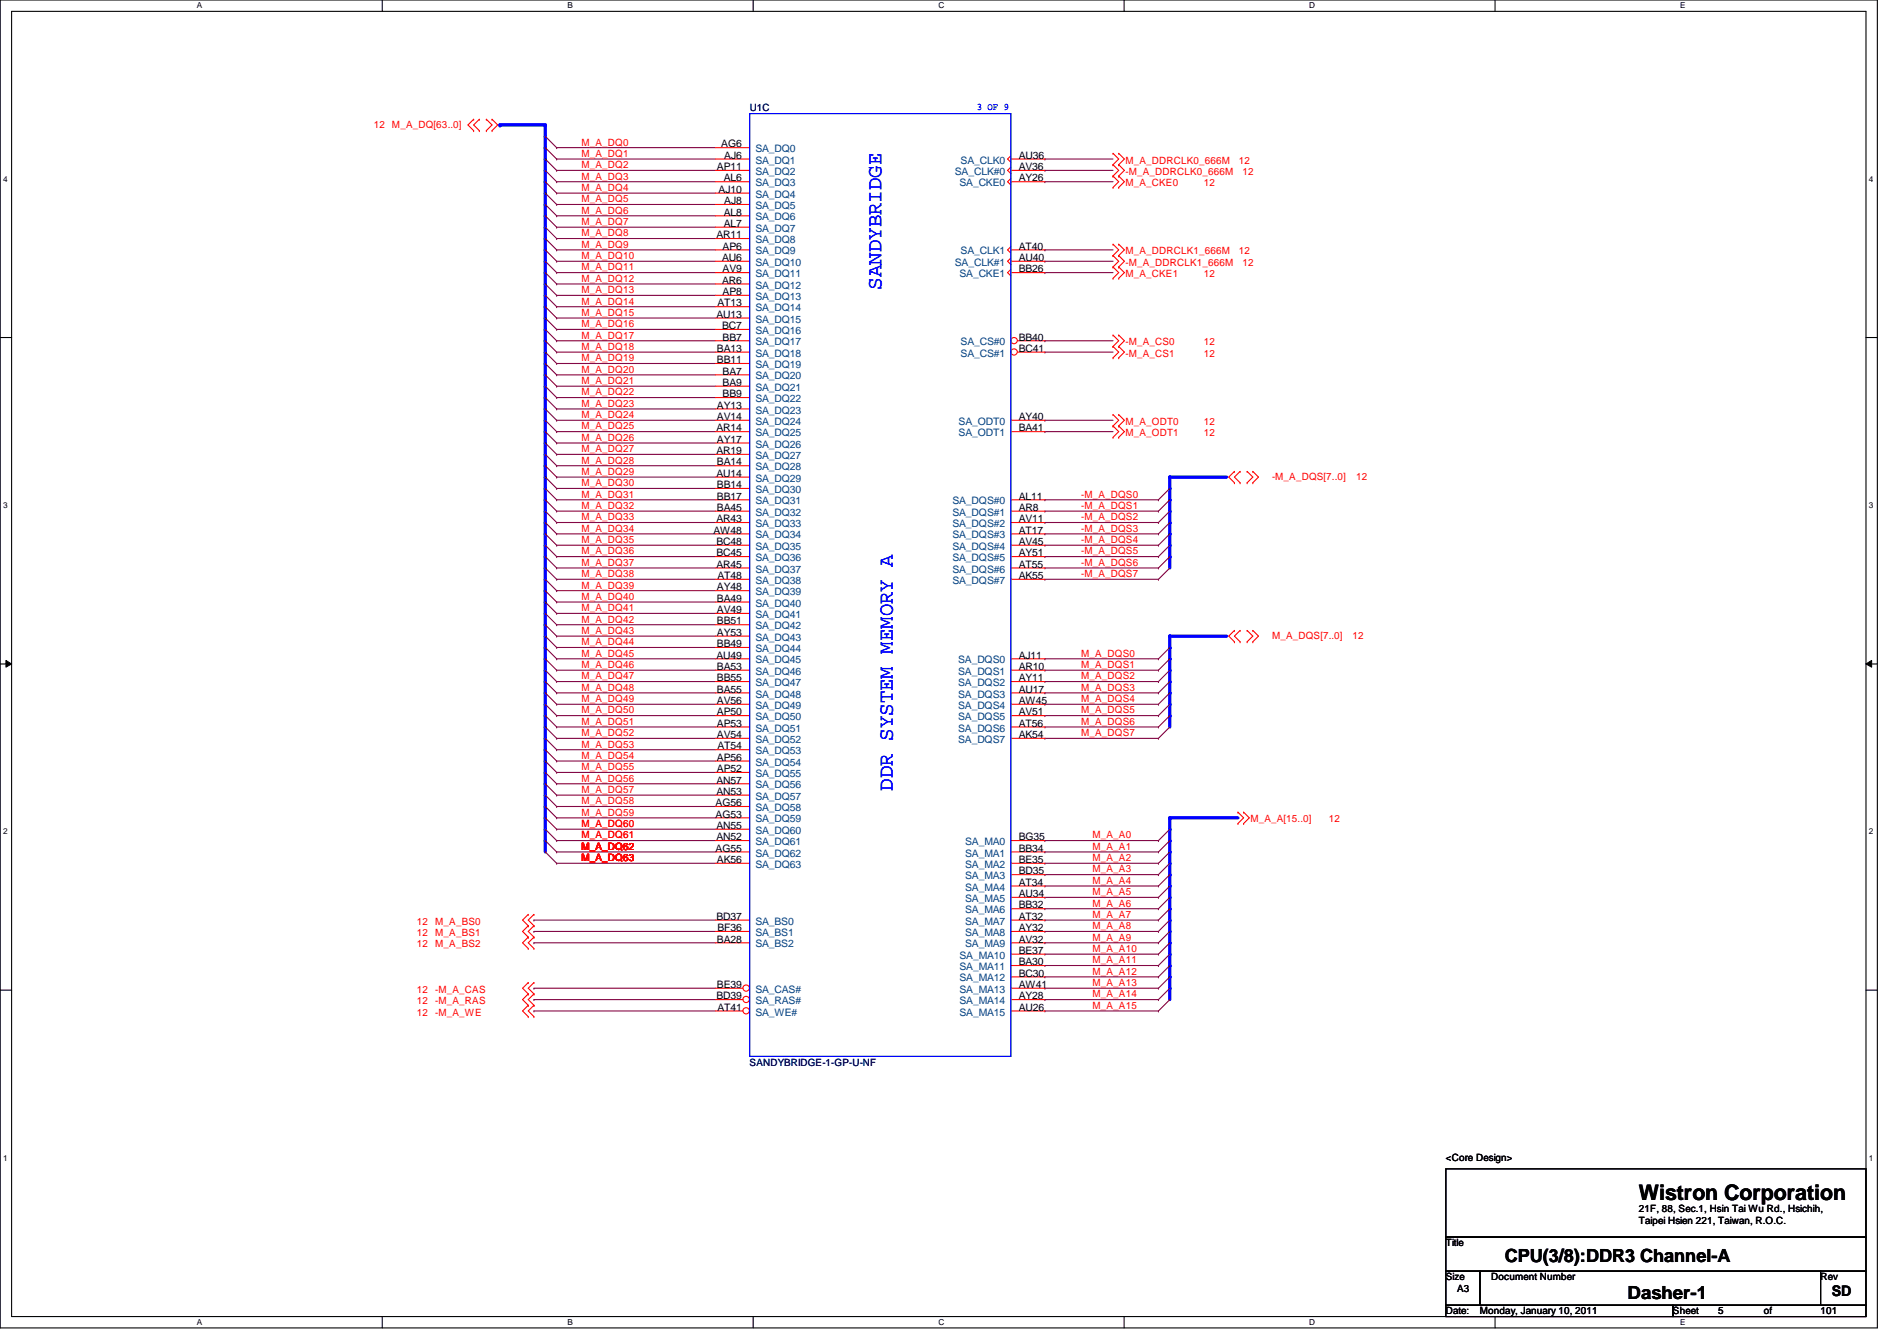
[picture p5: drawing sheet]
<svg xmlns="http://www.w3.org/2000/svg" width="297mm" height="210mm" viewBox="0 0 297 210" stroke-linecap="round" stroke-linejoin="round" font-family="sans-serif">
<path d="M0 0h294v207.9h-294zM1.8 1.8h290.4v204.3h-290.4z" fill="none" stroke="#000" stroke-width=".17"/>
<g fill="#fff">
<path d="M30.8 .2h.8v1.4h-.8z"/>
<path d="M30.8 206.2h.8v1.4h-.8z"/>
</g>
<path d="M59.9 0v1.8M59.9 206.1v1.8" fill="none" stroke="#000" stroke-width=".17"/>
<g fill="#fff">
<path d="M88.9 .2h.8v1.4h-.8z"/>
<path d="M88.9 206.2h.8v1.4h-.8z"/>
</g>
<path d="M117.9 0v1.8M117.9 206.1v1.8" fill="none" stroke="#000" stroke-width=".17"/>
<g fill="#fff">
<path d="M146.9 .2h.9v1.4h-.9z"/>
<path d="M146.9 206.2h.9v1.4h-.9z"/>
</g>
<path d="M176 0v1.8M176 206.1v1.8" fill="none" stroke="#000" stroke-width=".17"/>
<g fill="#fff">
<path d="M205 .2h.9v1.4h-.9z"/>
<path d="M205 206.2h.9v1.4h-.9z"/>
</g>
<path d="M234.1 0v1.8M234.1 206.1v1.8" fill="none" stroke="#000" stroke-width=".17"/>
<g fill="#fff">
<path d="M263.1 .2h.8v1.4h-.8z"/>
<path d="M263.1 206.2h.8v1.4h-.8z"/>
<path d="M.5 27.3h.7v1.4h-.7z"/>
<path d="M292.6 27.3h.7v1.4h-.7z"/>
<path d="M.5 78.4h.7v1.4h-.7z"/>
<path d="M292.6 78.4h.7v1.4h-.7z"/>
</g>
<path d="M0 52.8h1.8M292.2 52.8h1.8" fill="none" stroke="#000" stroke-width=".17"/>
<g fill="#fff">
<path d="M.5 129.5h.7v1.4h-.7z"/>
<path d="M292.6 129.5h.7v1.4h-.7z"/>
</g>
<path d="M0 103.9h1.8M292.2 103.9h1.8" fill="none" stroke="#000" stroke-width=".17"/>
<path d="M.9 103.4l.9 .5-.9 .5zM292.2 103.9l.9-.5v1z" fill="#000"/>
<path d="M.9 103.4l.9 .5-.9 .5zM292.2 103.9l.9-.5v1z" fill="none" stroke="#000" stroke-width=".16"/>
<g fill="#fff">
<path d="M.5 180.5h.7v1.4h-.7z"/>
<path d="M292.6 180.5h.7v1.4h-.7z"/>
</g>
<path d="M0 155h1.8M292.2 155h1.8" fill="none" stroke="#000" stroke-width=".17"/>
<g fill="none" stroke="#800040" stroke-width=".17">
<path d="M87.2 62.2h24.9M87.2 64h24.9M87.2 65.8h24.9M87.2 67.6h24.9M87.2 69.3h24.9M87.2 71.1h24.9M87.2 72.9h24.9M87.2 74.7h24.9M87.2 76.5h24.9M87.2 78.2h24.9M87.2 62.2h.1M87.2 64h.1"/>
<path d="M87.2 65.8h.1M87.2 67.6h.1M87.2 69.3h.1M87.2 71.1h.1M87.2 72.9h.1M87.2 74.7h.1M87.2 76.5h.1M87.2 78.2h.1M87.2 80h24.9M87.2 81.8h24.9M87.2 83.6h24.9M87.2 85.3h24.9"/>
<path d="M87.2 87.1h24.9M87.2 88.9h24.9M87.2 90.7h24.9M87.2 92.5h24.9M87.2 94.2h24.9M87.2 96h24.9M87.2 97.8h24.9M87.2 99.6h24.9M87.2 80h.1M87.2 81.8h.1M87.2 83.6h.1M87.2 85.3h.1"/>
<path d="M87.2 87.1h.1M87.2 88.9h.1M87.2 90.7h.1M87.2 92.5h.1M87.2 94.2h.1M87.2 96h.1M87.2 97.8h.1M87.2 99.6h.1M87.2 101.3h24.9M87.2 103.1h24.9M87.2 104.9h24.9M87.2 106.7h24.9"/>
<path d="M87.2 108.5h24.9M87.2 110.2h24.9M87.2 112h24.9M87.2 113.8h24.9M87.2 115.6h24.9M87.2 117.3h24.9M87.2 119.1h24.9M87.2 101.3h.1M87.2 103.1h.1M87.2 104.9h.1M87.2 106.7h.1M87.2 108.5h.1"/>
<path d="M87.2 110.2h.1M87.2 112h.1M87.2 113.8h.1M87.2 115.6h.1M87.2 117.3h.1M87.2 119.1h.1M87.2 120.9h24.9M87.2 122.7h24.9M87.2 124.5h24.9M87.2 126.2h24.9M87.2 128h24.9M87.2 120.9h.1"/>
<path d="M87.2 122.7h.1M87.2 124.5h.1M87.2 126.2h.1M87.2 128h.1"/>
</g>
<path d="M78.3 19.6h7.1" fill="none" stroke="#00f" stroke-width=".51"/>
<circle cx="78.3" cy="19.6" r=".25" fill="#00f"/>
<g fill="none" stroke="#800040" stroke-width=".17">
<path d="M87.2 23.1h24.9M87.2 24.9h24.9M87.2 26.7h24.9M87.2 28.4h24.9M87.2 30.2h24.9M87.2 32h24.9M87.2 33.8h24.9M87.2 35.6h24.9M87.2 37.3h24.9M87.2 39.1h24.9M87.2 23.1h.1M87.2 24.9h.1"/>
<path d="M87.2 26.7h.1M87.2 28.4h.1M87.2 30.2h.1M87.2 32h.1M87.2 33.8h.1M87.2 35.6h.1M87.2 37.3h.1M87.2 39.1h.1M163.6 24.9h10.7M163.6 26.7h10.7M163.6 28.4h10.7M163.6 39.1h10.7"/>
<path d="M163.6 24.9h.1M163.6 26.7h.1M163.6 28.4h.1M163.6 39.1h.1M87.2 40.9h24.9M87.2 42.7h24.9M87.2 44.4h24.9M87.2 46.2h24.9M87.2 48h24.9M87.2 49.8h24.9M87.2 51.6h24.9M87.2 53.3h24.9"/>
<path d="M87.2 55.1h24.9M87.2 56.9h24.9M87.2 58.7h24.9M87.2 40.9h.1M87.2 42.7h.1M87.2 44.4h.1M87.2 46.2h.1M87.2 48h.1M87.2 49.8h.1M87.2 51.6h.1M87.2 53.3h.1M87.2 55.1h.1"/>
<path d="M87.2 56.9h.1M87.2 58.7h.1M163.6 40.9h10.7M163.6 42.7h10.7M163.6 53.3h10.7M163.6 55.1h10.7M163.6 40.9h.1M163.6 42.7h.1M163.6 53.3h.1M163.6 55.1h.1M87.2 60.5h24.9M87.2 60.5h.1"/>
<path d="M163.6 65.8h10.7M163.6 67.6h10.7M163.6 78.2h17.8M163.6 65.8h.1M163.6 67.6h.1M163.6 78.2h.1M163.6 80h17.8M163.6 81.8h17.8M163.6 83.6h17.8M163.6 85.3h17.8M163.6 87.1h17.8M163.6 88.9h17.8"/>
<path d="M163.6 90.7h17.8M163.6 80h.1M163.6 81.8h.1M163.6 83.6h.1M163.6 85.3h.1M163.6 87.1h.1M163.6 88.9h.1M163.6 90.7h.1M163.6 115.6h17.8M163.6 103.1h17.8M163.6 104.9h17.8M163.6 106.7h17.8"/>
<path d="M163.6 108.5h17.8M163.6 110.2h17.8M163.6 112h17.8M163.6 113.8h17.8M163.6 115.6h.1M163.6 103.1h.1M163.6 104.9h.1M163.6 106.7h.1M163.6 108.5h.1M163.6 110.2h.1M163.6 112h.1M163.6 113.8h.1"/>
<path d="M163.6 131.6h17.8M163.6 133.3h17.8M163.6 135.1h17.8M163.6 136.9h17.8M163.6 138.7h17.8M163.6 131.6h.1M163.6 133.3h.1M163.6 135.1h.1M163.6 136.9h.1M163.6 138.7h.1M83.6 156.5h28.5M83.6 158.2h28.5"/>
<path d="M83.6 156.5h.1M83.6 158.2h.1M163.6 156.5h17.8M163.6 140.5h17.8M163.6 142.2h17.8M163.6 144h17.8M163.6 145.8h17.8M163.6 147.6h17.8M163.6 149.4h17.8M163.6 151.1h17.8M163.6 152.9h17.8M163.6 154.7h17.8"/>
<path d="M163.6 140.5h.1M163.6 142.2h.1M163.6 144h.1M163.6 145.8h.1M163.6 147.6h.1M163.6 149.4h.1M163.6 151.1h.1M163.6 152.9h.1M163.6 154.7h.1M163.6 156.5h.1"/>
</g>
<path d="M85.4 131.6v1.7" fill="none" stroke="#00f" stroke-width=".51"/>
<circle cx="85.4" cy="131.6" r=".25" fill="#00f"/>
<path d="M85.4 19.6v1.7" fill="none" stroke="#00f" stroke-width=".51"/>
<circle cx="85.4" cy="19.6" r=".25" fill="#00f"/>
<path d="M85.4 21.3v1.8" fill="none" stroke="#00f" stroke-width=".51"/>
<circle cx="85.4" cy="21.3" r=".25" fill="#00f"/>
<path d="M85.4 28.4v1.8" fill="none" stroke="#00f" stroke-width=".51"/>
<circle cx="85.4" cy="28.4" r=".25" fill="#00f"/>
<path d="M85.4 23.1v1.8" fill="none" stroke="#00f" stroke-width=".51"/>
<circle cx="85.4" cy="23.1" r=".25" fill="#00f"/>
<path d="M85.4 26.7v1.7" fill="none" stroke="#00f" stroke-width=".51"/>
<circle cx="85.4" cy="26.7" r=".25" fill="#00f"/>
<path d="M85.4 24.9v1.8" fill="none" stroke="#00f" stroke-width=".51"/>
<circle cx="85.4" cy="24.9" r=".25" fill="#00f"/>
<path d="M85.4 32v1.8" fill="none" stroke="#00f" stroke-width=".51"/>
<circle cx="85.4" cy="32" r=".25" fill="#00f"/>
<path d="M85.4 30.2v1.8" fill="none" stroke="#00f" stroke-width=".51"/>
<circle cx="85.4" cy="30.2" r=".25" fill="#00f"/>
<path d="M85.4 35.6v1.7" fill="none" stroke="#00f" stroke-width=".51"/>
<circle cx="85.4" cy="35.6" r=".25" fill="#00f"/>
<path d="M85.4 33.8v1.8" fill="none" stroke="#00f" stroke-width=".51"/>
<circle cx="85.4" cy="33.8" r=".25" fill="#00f"/>
<path d="M85.4 46.2v1.8" fill="none" stroke="#00f" stroke-width=".51"/>
<circle cx="85.4" cy="46.2" r=".25" fill="#00f"/>
<path d="M85.4 37.3v1.8" fill="none" stroke="#00f" stroke-width=".51"/>
<circle cx="85.4" cy="37.3" r=".25" fill="#00f"/>
<path d="M85.4 40.9v1.8" fill="none" stroke="#00f" stroke-width=".51"/>
<circle cx="85.4" cy="40.9" r=".25" fill="#00f"/>
<path d="M85.4 39.1v1.8" fill="none" stroke="#00f" stroke-width=".51"/>
<circle cx="85.4" cy="39.1" r=".25" fill="#00f"/>
<path d="M85.4 44.4v1.8" fill="none" stroke="#00f" stroke-width=".51"/>
<circle cx="85.4" cy="44.4" r=".25" fill="#00f"/>
<path d="M85.4 42.7v1.7" fill="none" stroke="#00f" stroke-width=".51"/>
<circle cx="85.4" cy="42.7" r=".25" fill="#00f"/>
<path d="M85.4 49.8v1.8" fill="none" stroke="#00f" stroke-width=".51"/>
<circle cx="85.4" cy="49.8" r=".25" fill="#00f"/>
<path d="M85.4 48v1.8" fill="none" stroke="#00f" stroke-width=".51"/>
<circle cx="85.4" cy="48" r=".25" fill="#00f"/>
<path d="M85.4 58.7v1.8" fill="none" stroke="#00f" stroke-width=".51"/>
<circle cx="85.4" cy="58.7" r=".25" fill="#00f"/>
<path d="M85.4 53.3v1.8" fill="none" stroke="#00f" stroke-width=".51"/>
<circle cx="85.4" cy="53.3" r=".25" fill="#00f"/>
<path d="M85.4 51.6v1.7" fill="none" stroke="#00f" stroke-width=".51"/>
<circle cx="85.4" cy="51.6" r=".25" fill="#00f"/>
<path d="M85.4 56.9v1.8" fill="none" stroke="#00f" stroke-width=".51"/>
<circle cx="85.4" cy="56.9" r=".25" fill="#00f"/>
<path d="M85.4 55.1v1.8" fill="none" stroke="#00f" stroke-width=".51"/>
<circle cx="85.4" cy="55.1" r=".25" fill="#00f"/>
<path d="M85.4 62.2v1.8" fill="none" stroke="#00f" stroke-width=".51"/>
<circle cx="85.4" cy="62.2" r=".25" fill="#00f"/>
<path d="M85.4 60.5v1.7" fill="none" stroke="#00f" stroke-width=".51"/>
<circle cx="85.4" cy="60.5" r=".25" fill="#00f"/>
<path d="M85.4 65.8v1.8" fill="none" stroke="#00f" stroke-width=".51"/>
<circle cx="85.4" cy="65.8" r=".25" fill="#00f"/>
<path d="M85.4 64v1.8" fill="none" stroke="#00f" stroke-width=".51"/>
<circle cx="85.4" cy="64" r=".25" fill="#00f"/>
<path d="M85.4 76.5v1.7" fill="none" stroke="#00f" stroke-width=".51"/>
<circle cx="85.4" cy="76.5" r=".25" fill="#00f"/>
<path d="M85.4 67.6v1.7" fill="none" stroke="#00f" stroke-width=".51"/>
<circle cx="85.4" cy="67.6" r=".25" fill="#00f"/>
<path d="M85.4 71.1v1.8" fill="none" stroke="#00f" stroke-width=".51"/>
<circle cx="85.4" cy="71.1" r=".25" fill="#00f"/>
<path d="M85.4 69.3v1.8" fill="none" stroke="#00f" stroke-width=".51"/>
<circle cx="85.4" cy="69.3" r=".25" fill="#00f"/>
<path d="M85.4 74.7v1.8" fill="none" stroke="#00f" stroke-width=".51"/>
<circle cx="85.4" cy="74.7" r=".25" fill="#00f"/>
<path d="M85.4 72.9v1.8" fill="none" stroke="#00f" stroke-width=".51"/>
<circle cx="85.4" cy="72.9" r=".25" fill="#00f"/>
<path d="M85.4 80v1.8" fill="none" stroke="#00f" stroke-width=".51"/>
<circle cx="85.4" cy="80" r=".25" fill="#00f"/>
<path d="M85.4 78.2v1.8" fill="none" stroke="#00f" stroke-width=".51"/>
<circle cx="85.4" cy="78.2" r=".25" fill="#00f"/>
<path d="M85.4 88.9v1.8" fill="none" stroke="#00f" stroke-width=".51"/>
<circle cx="85.4" cy="88.9" r=".25" fill="#00f"/>
<path d="M85.4 83.6v1.7" fill="none" stroke="#00f" stroke-width=".51"/>
<circle cx="85.4" cy="83.6" r=".25" fill="#00f"/>
<path d="M85.4 81.8v1.8" fill="none" stroke="#00f" stroke-width=".51"/>
<circle cx="85.4" cy="81.8" r=".25" fill="#00f"/>
<path d="M85.4 87.1v1.8" fill="none" stroke="#00f" stroke-width=".51"/>
<circle cx="85.4" cy="87.1" r=".25" fill="#00f"/>
<path d="M85.4 85.3v1.8" fill="none" stroke="#00f" stroke-width=".51"/>
<circle cx="85.4" cy="85.3" r=".25" fill="#00f"/>
<path d="M85.4 92.5v1.7" fill="none" stroke="#00f" stroke-width=".51"/>
<circle cx="85.4" cy="92.5" r=".25" fill="#00f"/>
<path d="M85.4 90.7v1.8" fill="none" stroke="#00f" stroke-width=".51"/>
<circle cx="85.4" cy="90.7" r=".25" fill="#00f"/>
<path d="M85.4 94.2v1.8" fill="none" stroke="#00f" stroke-width=".51"/>
<circle cx="85.4" cy="94.2" r=".25" fill="#00f"/>
<path d="M85.4 106.7v1.8" fill="none" stroke="#00f" stroke-width=".51"/>
<circle cx="85.4" cy="106.7" r=".25" fill="#00f"/>
<path d="M85.4 97.8v1.8" fill="none" stroke="#00f" stroke-width=".51"/>
<circle cx="85.4" cy="97.8" r=".25" fill="#00f"/>
<path d="M85.4 96v1.8" fill="none" stroke="#00f" stroke-width=".51"/>
<circle cx="85.4" cy="96" r=".25" fill="#00f"/>
<path d="M85.4 101.3v1.8" fill="none" stroke="#00f" stroke-width=".51"/>
<circle cx="85.4" cy="101.3" r=".25" fill="#00f"/>
<path d="M85.4 99.6v1.7" fill="none" stroke="#00f" stroke-width=".51"/>
<circle cx="85.4" cy="99.6" r=".25" fill="#00f"/>
<path d="M85.4 104.9v1.8" fill="none" stroke="#00f" stroke-width=".51"/>
<circle cx="85.4" cy="104.9" r=".25" fill="#00f"/>
<path d="M85.4 103.1v1.8" fill="none" stroke="#00f" stroke-width=".51"/>
<circle cx="85.4" cy="103.1" r=".25" fill="#00f"/>
<path d="M85.4 110.2v1.8" fill="none" stroke="#00f" stroke-width=".51"/>
<circle cx="85.4" cy="110.2" r=".25" fill="#00f"/>
<path d="M85.4 108.5v1.7" fill="none" stroke="#00f" stroke-width=".51"/>
<circle cx="85.4" cy="108.5" r=".25" fill="#00f"/>
<path d="M85.4 119.1v1.8" fill="none" stroke="#00f" stroke-width=".51"/>
<circle cx="85.4" cy="119.1" r=".25" fill="#00f"/>
<path d="M85.4 113.8v1.8" fill="none" stroke="#00f" stroke-width=".51"/>
<circle cx="85.4" cy="113.8" r=".25" fill="#00f"/>
<path d="M85.4 112v1.8" fill="none" stroke="#00f" stroke-width=".51"/>
<circle cx="85.4" cy="112" r=".25" fill="#00f"/>
<path d="M85.4 117.3v1.8" fill="none" stroke="#00f" stroke-width=".51"/>
<circle cx="85.4" cy="117.3" r=".25" fill="#00f"/>
<path d="M85.4 115.6v1.7" fill="none" stroke="#00f" stroke-width=".51"/>
<circle cx="85.4" cy="115.6" r=".25" fill="#00f"/>
<path d="M85.4 122.7v1.8" fill="none" stroke="#00f" stroke-width=".51"/>
<circle cx="85.4" cy="122.7" r=".25" fill="#00f"/>
<path d="M85.4 120.9v1.8" fill="none" stroke="#00f" stroke-width=".51"/>
<circle cx="85.4" cy="120.9" r=".25" fill="#00f"/>
<path d="M85.4 124.5v1.7" fill="none" stroke="#00f" stroke-width=".51"/>
<circle cx="85.4" cy="124.5" r=".25" fill="#00f"/>
<path d="M85.4 128v1.8" fill="none" stroke="#00f" stroke-width=".51"/>
<circle cx="85.4" cy="128" r=".25" fill="#00f"/>
<path d="M85.4 126.2v1.8" fill="none" stroke="#00f" stroke-width=".51"/>
<circle cx="85.4" cy="126.2" r=".25" fill="#00f"/>
<path d="M85.4 129.8v1.8" fill="none" stroke="#00f" stroke-width=".51"/>
<circle cx="85.4" cy="129.8" r=".25" fill="#00f"/>
<path d="M183.2 87.1v1.8" fill="none" stroke="#00f" stroke-width=".51"/>
<circle cx="183.2" cy="87.1" r=".25" fill="#00f"/>
<path d="M183.2 74.7h8.9" fill="none" stroke="#00f" stroke-width=".51"/>
<circle cx="183.2" cy="74.7" r=".25" fill="#00f"/>
<path d="M183.2 74.7v1.8" fill="none" stroke="#00f" stroke-width=".51"/>
<circle cx="183.2" cy="74.7" r=".25" fill="#00f"/>
<path d="M183.2 85.3v1.8" fill="none" stroke="#00f" stroke-width=".51"/>
<circle cx="183.2" cy="85.3" r=".25" fill="#00f"/>
<path d="M183.2 76.5v1.7" fill="none" stroke="#00f" stroke-width=".51"/>
<circle cx="183.2" cy="76.5" r=".25" fill="#00f"/>
<path d="M183.2 80v1.8" fill="none" stroke="#00f" stroke-width=".51"/>
<circle cx="183.2" cy="80" r=".25" fill="#00f"/>
<path d="M183.2 78.2v1.8" fill="none" stroke="#00f" stroke-width=".51"/>
<circle cx="183.2" cy="78.2" r=".25" fill="#00f"/>
<path d="M183.2 83.6v1.7" fill="none" stroke="#00f" stroke-width=".51"/>
<circle cx="183.2" cy="83.6" r=".25" fill="#00f"/>
<path d="M183.2 81.8v1.8" fill="none" stroke="#00f" stroke-width=".51"/>
<circle cx="183.2" cy="81.8" r=".25" fill="#00f"/>
<path d="M183.2 112v1.8" fill="none" stroke="#00f" stroke-width=".51"/>
<circle cx="183.2" cy="112" r=".25" fill="#00f"/>
<path d="M183.2 99.6h8.9" fill="none" stroke="#00f" stroke-width=".51"/>
<circle cx="183.2" cy="99.6" r=".25" fill="#00f"/>
<path d="M183.2 101.3v1.8" fill="none" stroke="#00f" stroke-width=".51"/>
<circle cx="183.2" cy="101.3" r=".25" fill="#00f"/>
<path d="M183.2 99.6v1.7" fill="none" stroke="#00f" stroke-width=".51"/>
<circle cx="183.2" cy="99.6" r=".25" fill="#00f"/>
<path d="M183.2 104.9v1.8" fill="none" stroke="#00f" stroke-width=".51"/>
<circle cx="183.2" cy="104.9" r=".25" fill="#00f"/>
<path d="M183.2 103.1v1.8" fill="none" stroke="#00f" stroke-width=".51"/>
<circle cx="183.2" cy="103.1" r=".25" fill="#00f"/>
<path d="M183.2 108.5v1.7" fill="none" stroke="#00f" stroke-width=".51"/>
<circle cx="183.2" cy="108.5" r=".25" fill="#00f"/>
<path d="M183.2 106.7v1.8" fill="none" stroke="#00f" stroke-width=".51"/>
<circle cx="183.2" cy="106.7" r=".25" fill="#00f"/>
<path d="M183.2 110.2v1.8" fill="none" stroke="#00f" stroke-width=".51"/>
<circle cx="183.2" cy="110.2" r=".25" fill="#00f"/>
<path d="M183.2 154.7v1.8" fill="none" stroke="#00f" stroke-width=".51"/>
<circle cx="183.2" cy="154.7" r=".25" fill="#00f"/>
<path d="M183.2 128h10.6" fill="none" stroke="#00f" stroke-width=".51"/>
<circle cx="183.2" cy="128" r=".25" fill="#00f"/>
<path d="M183.2 129.8v1.8" fill="none" stroke="#00f" stroke-width=".51"/>
<circle cx="183.2" cy="129.8" r=".25" fill="#00f"/>
<path d="M183.2 128v1.8" fill="none" stroke="#00f" stroke-width=".51"/>
<circle cx="183.2" cy="128" r=".25" fill="#00f"/>
<path d="M183.2 135.1v1.8" fill="none" stroke="#00f" stroke-width=".51"/>
<circle cx="183.2" cy="135.1" r=".25" fill="#00f"/>
<path d="M183.2 133.3v1.8" fill="none" stroke="#00f" stroke-width=".51"/>
<circle cx="183.2" cy="133.3" r=".25" fill="#00f"/>
<path d="M183.2 131.6v1.7" fill="none" stroke="#00f" stroke-width=".51"/>
<circle cx="183.2" cy="131.6" r=".25" fill="#00f"/>
<path d="M183.2 138.7v1.8" fill="none" stroke="#00f" stroke-width=".51"/>
<circle cx="183.2" cy="138.7" r=".25" fill="#00f"/>
<path d="M183.2 136.9v1.8" fill="none" stroke="#00f" stroke-width=".51"/>
<circle cx="183.2" cy="136.9" r=".25" fill="#00f"/>
<path d="M183.2 142.2v1.8" fill="none" stroke="#00f" stroke-width=".51"/>
<circle cx="183.2" cy="142.2" r=".25" fill="#00f"/>
<path d="M183.2 140.5v1.7" fill="none" stroke="#00f" stroke-width=".51"/>
<circle cx="183.2" cy="140.5" r=".25" fill="#00f"/>
<path d="M183.2 144v1.8" fill="none" stroke="#00f" stroke-width=".51"/>
<circle cx="183.2" cy="144" r=".25" fill="#00f"/>
<path d="M183.2 147.6v1.8" fill="none" stroke="#00f" stroke-width=".51"/>
<circle cx="183.2" cy="147.6" r=".25" fill="#00f"/>
<path d="M183.2 145.8v1.8" fill="none" stroke="#00f" stroke-width=".51"/>
<circle cx="183.2" cy="145.8" r=".25" fill="#00f"/>
<path d="M183.2 151.1v1.8" fill="none" stroke="#00f" stroke-width=".51"/>
<circle cx="183.2" cy="151.1" r=".25" fill="#00f"/>
<path d="M183.2 149.4v1.7" fill="none" stroke="#00f" stroke-width=".51"/>
<circle cx="183.2" cy="149.4" r=".25" fill="#00f"/>
<path d="M183.2 152.9v1.8" fill="none" stroke="#00f" stroke-width=".51"/>
<circle cx="183.2" cy="152.9" r=".25" fill="#00f"/>
<g fill="none" stroke="#800040" stroke-width=".17">
<path d="M85.4 21.3l1.8 1.8M85.4 23.1l1.8 1.8M85.4 24.9l1.8 1.8M85.4 26.7l1.8 1.7M85.4 28.4l1.8 1.8M85.4 30.2l1.8 1.8M85.4 32l1.8 1.8M85.4 33.8l1.8 1.8M85.4 35.6l1.8 1.7M85.4 37.3l1.8 1.8M85.4 39.1l1.8 1.8M85.4 21.3h.1"/>
<path d="M85.4 23.1h.1M85.4 24.9h.1M85.4 26.7h.1M85.4 28.4h.1M85.4 30.2h.1M85.4 32h.1M85.4 33.8h.1M85.4 35.6h.1M85.4 37.3h.1M85.4 39.1h.1M85.4 40.9l1.8 1.8M85.4 42.7l1.8 1.7"/>
<path d="M85.4 44.4l1.8 1.8M85.4 46.2l1.8 1.8M85.4 48l1.8 1.8M85.4 49.8l1.8 1.8M85.4 51.6l1.8 1.7M85.4 53.3l1.8 1.8M85.4 55.1l1.8 1.8M85.4 56.9l1.8 1.8M85.4 58.7l1.8 1.8M85.4 40.9h.1M85.4 42.7h.1M85.4 44.4h.1"/>
<path d="M85.4 46.2h.1M85.4 48h.1M85.4 49.8h.1M85.4 51.6h.1M85.4 53.3h.1M85.4 55.1h.1M85.4 56.9h.1M85.4 58.7h.1M85.4 62.2l1.8 1.8M85.4 60.5l1.8 1.7M85.4 64l1.8 1.8M85.4 65.8l1.8 1.8"/>
<path d="M85.4 67.6l1.8 1.7M85.4 69.3l1.8 1.8M85.4 71.1l1.8 1.8M85.4 72.9l1.8 1.8M85.4 74.7l1.8 1.8M85.4 76.5l1.8 1.7M85.4 78.2l1.8 1.8M85.4 62.2h.1M85.4 60.5h.1M85.4 64h.1M85.4 65.8h.1M85.4 67.6h.1"/>
<path d="M85.4 69.3h.1M85.4 71.1h.1M85.4 72.9h.1M85.4 74.7h.1M85.4 76.5h.1M85.4 78.2h.1M181.4 78.2h.1M183.2 76.5l-1.8 1.7M183.2 78.2l-1.8 1.8M85.4 80l1.8 1.8M85.4 83.6l1.8 1.7M85.4 85.3l1.8 1.8"/>
<path d="M85.4 87.1l1.8 1.8M85.4 88.9l1.8 1.8M85.4 81.8l1.8 1.8M85.4 90.7l1.8 1.8M85.4 92.5l1.8 1.7M85.4 94.2l1.8 1.8M85.4 96l1.8 1.8M85.4 97.8l1.8 1.8M85.4 99.6l1.8 1.7M85.4 80h.1M85.4 83.6h.1M85.4 85.3h.1"/>
<path d="M85.4 87.1h.1M85.4 88.9h.1M85.4 81.8h.1M85.4 90.7h.1M85.4 92.5h.1M85.4 94.2h.1M85.4 96h.1M85.4 97.8h.1M85.4 99.6h.1M181.4 80h.1M181.4 81.8h.1M181.4 83.6h.1"/>
<path d="M181.4 85.3h.1M181.4 87.1h.1M181.4 88.9h.1M181.4 90.7h.1M183.2 80l-1.8 1.8M183.2 81.8l-1.8 1.8M183.2 83.6l-1.8 1.7M183.2 85.3l-1.8 1.8M183.2 87.1l-1.8 1.8M183.2 88.9l-1.8 1.8M85.4 101.3l1.8 1.8M85.4 103.1l1.8 1.8"/>
<path d="M85.4 104.9l1.8 1.8M85.4 106.7l1.8 1.8M85.4 108.5l1.8 1.7M85.4 110.2l1.8 1.8M85.4 112l1.8 1.8M85.4 113.8l1.8 1.8M85.4 115.6l1.8 1.7M85.4 117.3l1.8 1.8M85.4 119.1l1.8 1.8M85.4 101.3h.1M85.4 103.1h.1M85.4 104.9h.1"/>
<path d="M85.4 106.7h.1M85.4 108.5h.1M85.4 110.2h.1M85.4 112h.1M85.4 113.8h.1M85.4 115.6h.1M85.4 117.3h.1M85.4 119.1h.1M181.4 103.1h.1M181.4 104.9h.1M181.4 106.7h.1M181.4 108.5h.1"/>
<path d="M181.4 110.2h.1M181.4 112h.1M181.4 113.8h.1M181.4 115.6h.1M183.2 101.3l-1.8 1.8M183.2 103.1l-1.8 1.8M183.2 104.9l-1.8 1.8M183.2 106.7l-1.8 1.8M183.2 108.5l-1.8 1.7M183.2 110.2l-1.8 1.8M183.2 112l-1.8 1.8M183.2 113.8l-1.8 1.8"/>
<path d="M85.4 120.9l1.8 1.8M85.4 122.7l1.8 1.8M85.4 124.5l1.8 1.7M85.4 126.2l1.8 1.8M85.4 128l1.8 1.8M85.4 129.8l1.8 1.8M85.4 131.6l1.8 1.7M85.4 133.3l1.8 1.8M85.4 120.9h.1M85.4 122.7h.1M85.4 124.5h.1M85.4 126.2h.1"/>
<path d="M85.4 128h.1M85.4 129.8h.1M85.4 131.6h.1M85.4 133.3h.1M87.2 129.8h24.9M87.2 131.6h24.9M87.2 133.3h24.9M87.2 135.1h24.9M87.2 129.8h.1M87.2 131.6h.1M87.2 133.3h.1M87.2 135.1h.1"/>
<path d="M181.4 131.6h.1M181.4 133.3h.1M181.4 135.1h.1M181.4 136.9h.1M181.4 138.7h.1M183.2 129.8l-1.8 1.8M183.2 131.6l-1.8 1.7M183.2 133.3l-1.8 1.8M183.2 135.1l-1.8 1.8M183.2 136.9l-1.8 1.8M183.2 138.7l-1.8 1.8M83.6 144h28.5"/>
<path d="M83.6 145.8h28.5M83.6 147.6h28.5M83.6 154.7h28.5M83.6 144h.1M83.6 145.8h.1M83.6 147.6h.1M83.6 154.7h.1M163.6 158.2h17.8M163.6 158.2h.1M181.4 140.5h.1M181.4 142.2h.1M181.4 144h.1"/>
<path d="M181.4 145.8h.1M181.4 147.6h.1M181.4 149.4h.1M181.4 151.1h.1M181.4 152.9h.1M181.4 154.7h.1M181.4 156.5h.1M181.4 158.2h.1M183.2 140.5l-1.8 1.7M183.2 142.2l-1.8 1.8M183.2 144l-1.8 1.8M183.2 145.8l-1.8 1.8"/>
<path d="M183.2 147.6l-1.8 1.8M183.2 149.4l-1.8 1.7M183.2 151.1l-1.8 1.8M183.2 152.9l-1.8 1.8M183.2 154.7l-1.8 1.8M183.2 156.5l-1.8 1.7"/>
</g>
<g fill="none" stroke="#f00" stroke-width=".17">
<path d="M74.2 18.7l-.9 .9 .9 .8M74.2 18.7h.1M75.1 18.7h.1M75.1 18.7l-.9 .9 .9 .8M76.2 18.7l.8 .9-.8 .8M76.2 18.7h.1M77 18.7h.1M77 18.7l.9 .9-.9 .8M74.2 20.4h.1M75.1 20.4h.1M76.2 20.4h.1M77 20.4h.1"/>
<path d="M158.3 24.4l-.5 .5 .5 .5M158.3 24.9h5.3M158.3 38.6l-.5 .5 .5 .5M158.3 39.1h5.3M158.3 26.2l-.5 .5 .5 .5M158.3 26.7h5.3M158.3 27.9l-.5 .5 .5 .6M158.3 28.4h5.3M174.3 27.6h.1M174.3 29.3h.1M174.3 24h.1M174.3 25.8h.1"/>
<path d="M174.3 38.2h.1M174.3 27.6l.9 .8-.9 .9M174.3 24l.9 .9-.9 .9M174.3 25.8l.9 .9-.9 .9M174.3 38.2l.9 .9-.9 .9M175.2 27.6l.9 .8-.9 .9M175.2 24l.9 .9-.9 .9M175.2 25.8l.9 .9-.9 .9M175.2 38.2l.9 .9-.9 .9M175.2 27.6h.1M175.2 29.3h.1M175.2 24h.1"/>
<path d="M175.2 25.8h.1M175.2 38.2h.1M158.3 40.4l-.5 .5 .5 .5M158.3 40.9h5.3M158.3 42.2l-.5 .5 .5 .5M158.3 42.7h5.3M174.3 41.8h.1M174.3 43.6h.1M174.3 52.5h.1M174.3 54.2h.1M174.3 56h.1M174.3 40h.1"/>
<path d="M174.3 54.2l.9 .9-.9 .9M174.3 41.8l.9 .9-.9 .9M174.3 52.5l.9 .8-.9 .9M174.3 40l.9 .9-.9 .9M175.2 52.5l.9 .8-.9 .9M175.2 41.8l.9 .9-.9 .9M175.2 54.2l.9 .9-.9 .9M175.2 40l.9 .9-.9 .9M175.2 41.8h.1M175.2 43.6h.1M175.2 52.5h.1M175.2 54.2h.1"/>
<path d="M175.2 56h.1M175.2 40h.1M174.3 64.9h.1M174.3 66.7h.1M174.3 68.5h.1M174.3 64.9l.9 .9-.9 .9M174.3 66.7l.9 .9-.9 .9M175.2 64.9l.9 .9-.9 .9M175.2 66.7l.9 .9-.9 .9M175.2 64.9h.1M175.2 66.7h.1M175.2 68.5h.1"/>
<path d="M193.3 73.8l-.9 .9 .9 .9M193.3 75.6h.1M193.3 73.8h.1M194.2 75.6h.1M194.2 73.8h.1M194.2 73.8l-.9 .9 .9 .9M195.3 73.8h.1M195.3 75.6h.1M195.3 73.8l.9 .9-.9 .9M196.2 75.6h.1M196.2 73.8h.1M196.2 73.8l.9 .9-.9 .9"/>
<path d="M193.3 98.7l-.9 .9 .9 .9M193.3 98.7h.1M194.2 98.7h.1M194.2 98.7l-.9 .9 .9 .9M195.3 98.7h.1M195.3 98.7l.9 .9-.9 .9M196.2 98.7h.1M196.2 98.7l.9 .9-.9 .9M193.3 100.5h.1M194.2 100.5h.1M195.3 100.5h.1M196.2 100.5h.1"/>
<path d="M193.8 127.1l.9 .9-.9 .9M193.8 127.1h.1M193.8 128.9h.1M194.7 127.1h.1M194.7 128.9h.1M194.7 127.1l.9 .9-.9 .9M82.7 143.1l-.9 .9 .9 .9M82.7 144.9l-.9 .9 .9 .9M82.7 146.7l-.9 .9 .9 .9M82.7 153.8l-.9 .9 .9 .9M82.7 155.6l-.9 .9 .9 .9M82.7 157.4l-.9 .8 .9 .9"/>
<path d="M82.7 143.1h.1M82.7 144.9h.1M82.7 146.7h.1M82.7 148.5h.1M82.7 153.8h.1M82.7 155.6h.1M82.7 157.4h.1M82.7 159.1h.1M83.6 143.1l-.9 .9 .9 .9M83.6 144.9l-.9 .9 .9 .9M83.6 146.7l-.9 .9 .9 .9M83.6 153.8l-.9 .9 .9 .9"/>
<path d="M83.6 155.6l-.9 .9 .9 .9M83.6 157.4l-.9 .8 .9 .9M83.6 143.1h.1M83.6 144.9h.1M83.6 146.7h.1M83.6 148.5h.1M83.6 153.8h.1M83.6 155.6h.1M83.6 157.4h.1M83.6 159.1h.1"/>
</g>
<path d="M226.4 183h65.8v10.6h-65.8zM226.4 193.6h65.8v5.4h-65.8zM226.4 199h5.3v5.3h-5.3zM231.7 199h53.4v5.3h-53.4zM285.1 199h7.1v5.3h-7.1zM226.4 204.3h35.6v1.8h-35.6zM262 204.3h30.2v1.8h-30.2z" fill="none" stroke="#000" stroke-width=".17"/>
<circle cx="158.8" cy="53.3" r=".5" fill="#fff"/>
<g fill="none" stroke="#f00" stroke-width=".17">
<path d="M159.3 53.3h4.3"/>
<circle cx="158.8" cy="53.3" r=".5"/>
</g>
<circle cx="158.8" cy="55.1" r=".5" fill="#fff"/>
<g fill="none" stroke="#f00" stroke-width=".17">
<path d="M112.1 23.1h5.3M112.1 24.9h5.3M112.1 26.7h5.3M112.1 28.4h5.3M112.1 30.2h5.3M112.1 32h5.3M112.1 33.8h5.3M112.1 35.6h5.3M112.1 37.3h5.3M112.1 39.1h5.3M112.1 55.1h5.3M112.1 40.9h5.3"/>
<path d="M112.1 42.7h5.3M112.1 44.4h5.3M112.1 46.2h5.3M112.1 48h5.3M112.1 49.8h5.3M112.1 51.6h5.3M112.1 53.3h5.3M112.1 56.9h5.3M112.1 58.7h5.3M159.3 55.1h4.3M112.1 65.8h5.3M112.1 67.6h5.3"/>
<path d="M112.1 78.2h5.3M112.1 60.5h5.3M112.1 62.2h5.3M112.1 64h5.3M112.1 69.3h5.3M112.1 71.1h5.3M112.1 72.9h5.3M112.1 74.7h5.3M112.1 76.5h5.3M158.3 65.8h5.3M158.3 67.6h5.3M158.3 78.2h5.3"/>
<path d="M112.1 80h5.3M112.1 81.8h5.3M112.1 85.3h5.3M112.1 87.1h5.3M112.1 88.9h5.3M112.1 90.7h5.3M112.1 83.6h5.3M112.1 92.5h5.3M112.1 94.2h5.3M112.1 96h5.3M112.1 97.8h5.3M112.1 99.6h5.3"/>
<path d="M158.3 80h5.3M158.3 81.8h5.3M158.3 85.3h5.3M158.3 87.1h5.3M158.3 88.9h5.3M158.3 90.7h5.3M112.1 103.1h5.3M112.1 104.9h5.3M112.1 106.7h5.3M112.1 108.5h5.3M112.1 110.2h5.3M112.1 112h5.3"/>
<path d="M112.1 113.8h5.3M112.1 115.6h5.3M112.1 101.3h5.3M112.1 117.3h5.3M112.1 119.1h5.3M158.3 103.1h5.3M158.3 104.9h5.3M158.3 106.7h5.3M158.3 108.5h5.3M158.3 110.2h5.3M158.3 112h5.3M158.3 113.8h5.3"/>
<path d="M158.3 115.6h5.3M112.1 131.6h5.3M112.1 133.3h5.3M112.1 135.1h5.3M112.1 120.9h5.3M112.1 122.7h5.3M112.1 124.5h5.3M112.1 126.2h5.3M112.1 128h5.3M112.1 129.8h5.3M158.3 131.6h5.3M158.3 133.3h5.3"/>
<path d="M158.3 135.1h5.3M158.3 136.9h5.3M158.3 138.7h5.3M158.3 140.5h5.3M158.3 142.2h5.3M158.3 144h5.3M158.3 145.8h5.3M158.3 147.6h5.3M158.3 149.4h5.3M158.3 151.1h5.3M158.3 152.9h5.3M158.3 154.7h5.3"/>
<path d="M158.3 156.5h5.3M158.3 158.2h5.3"/>
<circle cx="158.8" cy="55.1" r=".5"/>
</g>
<circle cx="116.8" cy="154.7" r=".5" fill="#fff"/>
<g fill="none" stroke="#f00" stroke-width=".17">
<path d="M112.1 154.7h4.2"/>
<circle cx="116.8" cy="154.7" r=".5"/>
</g>
<circle cx="116.8" cy="156.4" r=".5" fill="#fff"/>
<g fill="none" stroke="#f00" stroke-width=".17">
<path d="M112.1 156.5h4.2"/>
<circle cx="116.8" cy="156.4" r=".5"/>
</g>
<circle cx="116.8" cy="158.2" r=".5" fill="#fff"/>
<g fill="none" stroke="#f00" stroke-width=".17">
<path d="M158.3 83.6h5.3M112.1 158.2h4.2M112.1 144h5.3M112.1 145.8h5.3M112.1 147.6h5.3"/>
<circle cx="116.8" cy="158.2" r=".5"/>
</g>
<path d="M117.4 17.8h40.9v147.6h-40.9z" fill="none" stroke="#00f" stroke-width=".17"/>
<g font-size="3.3" fill="#00f">
<text x="138" y="45.3" transform="rotate(-90 138 45.3)">SANDYBRIDGE</text>
<text x="139.8" y="123.7" transform="rotate(-90 139.8 123.7)">DDR SYSTEM MEMORY A</text>
</g>
<text font-size="3.3" x="256.6" y="187.9">Wistron Corporation</text>
<g font-size="2.8">
<text x="235.6" y="197.5">CPU(3/8):DDR3 Channel-A</text>
<text x="254.8" y="203.4">Dasher-1</text>
</g>
<text font-size="2.3" x="286.8" y="202.9">SD</text>
<g font-size="1.6" fill="#000080">
<text x="117.4" y="17.4">U1C</text>
<text x="117.4" y="166.8">SANDYBRIDGE-1-GP-U-NF</text>
</g>
<text font-size="1.6" fill="#00f" x="152.9" y="17.2">3 OF 9</text>
<g font-size="1.6" fill="#f00">
<text x="58.5" y="20.1">12 M_A_DQ[63..0]</text>
<text x="91.1" y="22.8">M_A_DQ0</text>
<text x="91.1" y="24.6">M_A_DQ1</text>
<text x="91.1" y="26.3">M_A_DQ2</text>
<text x="91.1" y="28.1">M_A_DQ3</text>
<text x="91.1" y="29.9">M_A_DQ4</text>
<text x="176.2" y="29.2">M_A_CKE0</text>
<text x="176.2" y="25.6">M_A_DDRCLK0_666M</text>
<text x="176.2" y="27.4">-M_A_DDRCLK0_666M</text>
<text x="188.5" y="29.2">12</text>
<text x="194" y="25.6">12</text>
<text x="194.6" y="27.4">12</text>
<text x="91.1" y="31.7">M_A_DQ5</text>
<text x="91.1" y="33.4">M_A_DQ6</text>
<text x="91.1" y="35.2">M_A_DQ7</text>
<text x="91.1" y="37">M_A_DQ8</text>
<text x="91.1" y="38.8">M_A_DQ9</text>
<text x="91.1" y="40.6">M_A_DQ10</text>
<text x="176.2" y="39.8">M_A_DDRCLK1_666M</text>
<text x="176.2" y="41.6">-M_A_DDRCLK1_666M</text>
<text x="194" y="39.8">12</text>
<text x="194.6" y="41.6">12</text>
<text x="91.1" y="42.3">M_A_DQ11</text>
<text x="91.1" y="44.1">M_A_DQ12</text>
<text x="91.1" y="45.9">M_A_DQ13</text>
<text x="91.1" y="47.7">M_A_DQ14</text>
<text x="176.2" y="43.4">M_A_CKE1</text>
<text x="188.5" y="43.4">12</text>
<text x="91.1" y="49.4">M_A_DQ15</text>
<text x="91.1" y="51.2">M_A_DQ16</text>
<text x="91.1" y="53">M_A_DQ17</text>
<text x="91.1" y="54.8">M_A_DQ18</text>
<text x="91.1" y="56.6">M_A_DQ19</text>
<text x="91.1" y="58.3">M_A_DQ20</text>
<text x="176.2" y="54.1">-M_A_CS0</text>
<text x="176.2" y="55.8">-M_A_CS1</text>
<text x="188.5" y="54.1">12</text>
<text x="188.5" y="55.8">12</text>
<text x="91.1" y="61.9">M_A_DQ22</text>
<text x="91.1" y="63.7">M_A_DQ23</text>
<text x="91.1" y="65.4">M_A_DQ24</text>
<text x="91.1" y="60.1">M_A_DQ21</text>
<text x="91.1" y="67.2">M_A_DQ25</text>
<text x="91.1" y="69">M_A_DQ26</text>
<text x="91.1" y="70.8">M_A_DQ27</text>
<text x="176.2" y="66.5">M_A_ODT0</text>
<text x="176.2" y="68.3">M_A_ODT1</text>
<text x="188.5" y="66.5">12</text>
<text x="188.5" y="68.3">12</text>
<text x="91.1" y="72.6">M_A_DQ28</text>
<text x="91.1" y="74.3">M_A_DQ29</text>
<text x="91.1" y="76.1">M_A_DQ30</text>
<text x="91.1" y="77.9">M_A_DQ31</text>
<text x="169.3" y="77.9">-M_A_DQS0</text>
<text x="199.2" y="75.1">-M_A_DQS[7..0]</text>
<text x="212.3" y="75.1">12</text>
<text x="91.1" y="79.7">M_A_DQ32</text>
<text x="91.1" y="81.4">M_A_DQ33</text>
<text x="91.1" y="83.2">M_A_DQ34</text>
<text x="169.3" y="79.7">-M_A_DQS1</text>
<text x="169.3" y="81.4">-M_A_DQS2</text>
<text x="169.3" y="83.2">-M_A_DQS3</text>
<text x="91.1" y="85">M_A_DQ35</text>
<text x="91.1" y="86.8">M_A_DQ36</text>
<text x="91.1" y="88.6">M_A_DQ37</text>
<text x="169.3" y="85">-M_A_DQS4</text>
<text x="169.3" y="86.8">-M_A_DQS5</text>
<text x="169.3" y="88.6">-M_A_DQS6</text>
<text x="91.1" y="90.3">M_A_DQ38</text>
<text x="91.1" y="92.1">M_A_DQ39</text>
<text x="91.1" y="93.9">M_A_DQ40</text>
<text x="91.1" y="95.7">M_A_DQ41</text>
<text x="169.3" y="90.3">-M_A_DQS7</text>
<text x="91.1" y="97.5">M_A_DQ42</text>
<text x="91.1" y="99.2">M_A_DQ43</text>
<text x="91.1" y="101">M_A_DQ44</text>
<text x="199.2" y="99.9">M_A_DQS[7..0]</text>
<text x="211.8" y="99.9">12</text>
<text x="91.1" y="102.8">M_A_DQ45</text>
<text x="91.1" y="104.6">M_A_DQ46</text>
<text x="91.1" y="106.3">M_A_DQ47</text>
<text x="169.3" y="102.8">M_A_DQS0</text>
<text x="169.3" y="104.6">M_A_DQS1</text>
<text x="169.3" y="106.3">M_A_DQS2</text>
<text x="91.1" y="108.1">M_A_DQ48</text>
<text x="91.1" y="109.9">M_A_DQ49</text>
<text x="91.1" y="111.7">M_A_DQ50</text>
<text x="91.1" y="113.5">M_A_DQ51</text>
<text x="169.3" y="108.1">M_A_DQS3</text>
<text x="169.3" y="109.9">M_A_DQS4</text>
<text x="169.3" y="111.7">M_A_DQS5</text>
<text x="169.3" y="113.5">M_A_DQS6</text>
<text x="91.1" y="115.2">M_A_DQ52</text>
<text x="91.1" y="117">M_A_DQ53</text>
<text x="91.1" y="118.8">M_A_DQ54</text>
<text x="169.3" y="115.2">M_A_DQS7</text>
<text x="91.1" y="120.6">M_A_DQ55</text>
<text x="91.1" y="122.3">M_A_DQ56</text>
<text x="91.1" y="124.1">M_A_DQ57</text>
<text x="91.1" y="125.9">M_A_DQ58</text>
<text x="91.1" y="129.5">M_A_DQ60</text>
<text x="91.1" y="131.2">M_A_DQ61</text>
<text x="91.1" y="127.7">M_A_DQ59</text>
<text x="171.1" y="131.2">M_A_A0</text>
<text x="195.8" y="128.7">M_A_A[15..0]</text>
<text x="208.1" y="128.7">12</text>
<text x="91.1" y="133">M_A_DQ62</text>
<text x="91.1" y="134.8">M_A_DQ63</text>
<text x="171.1" y="133">M_A_A1</text>
<text x="171.1" y="134.8">M_A_A2</text>
<text x="171.1" y="136.6">M_A_A3</text>
<text x="171.1" y="138.3">M_A_A4</text>
<text x="171.1" y="140.1">M_A_A5</text>
<text x="171.1" y="141.9">M_A_A6</text>
<text x="171.1" y="143.7">M_A_A7</text>
<text x="65.3" y="144.7">12</text>
<text x="65.3" y="146.5">12</text>
<text x="65.3" y="148.3">12</text>
<text x="68.2" y="144.7">M_A_BS0</text>
<text x="68.2" y="146.5">M_A_BS1</text>
<text x="68.2" y="148.3">M_A_BS2</text>
<text x="171.1" y="145.5">M_A_A8</text>
<text x="171.1" y="147.2">M_A_A9</text>
<text x="171.1" y="149">M_A_A10</text>
<text x="65.3" y="155.4">12</text>
<text x="68.2" y="155.4">-M_A_CAS</text>
<text x="171.1" y="150.8">M_A_A11</text>
<text x="171.1" y="152.6">M_A_A12</text>
<text x="171.1" y="154.3">M_A_A13</text>
<text x="65.3" y="157.2">12</text>
<text x="65.3" y="159">12</text>
<text x="68.2" y="157.2">-M_A_RAS</text>
<text x="68.2" y="159">-M_A_WE</text>
<text x="171.1" y="156.1">M_A_A14</text>
<text x="171.1" y="157.9">M_A_A15</text>
</g>
<g font-size="1.6">
<text x="112.9" y="23.1">AG6</text>
<text x="112.3" y="26.6">AP11</text>
<text x="113.3" y="28.4">AL6</text>
<text x="113.4" y="24.8">AJ6</text>
<text x="159.5" y="26.6">AV36</text>
<text x="159.5" y="24.8">AU36</text>
<text x="159.5" y="28.4">AY26</text>
<text x="112.5" y="30.2">AJ10</text>
<text x="113.3" y="33.7">AL8</text>
<text x="113.3" y="35.5">AL7</text>
<text x="113.4" y="32">AJ8</text>
<text x="112.2" y="37.3">AR11</text>
<text x="113.1" y="40.9">AU6</text>
<text x="113.2" y="39.1">AP6</text>
<text x="159.5" y="40.9">AU40</text>
<text x="159.5" y="39.1">AT40</text>
<text x="112.4" y="48">AT13</text>
<text x="113.1" y="44.4">AR6</text>
<text x="113.2" y="42.6">AV9</text>
<text x="113.2" y="46.2">AP8</text>
<text x="159.5" y="42.6">BB26</text>
<text x="112.2" y="49.7">AU13</text>
<text x="113.1" y="51.5">BC7</text>
<text x="113.2" y="53.3">BB7</text>
<text x="159.5" y="53.3">BB40</text>
<text x="112.3" y="55.1">BA13</text>
<text x="112.3" y="56.9">BB11</text>
<text x="113.2" y="58.6">BA7</text>
<text x="159.5" y="55.1">BC41</text>
<text x="112.3" y="64">AY13</text>
<text x="112.3" y="65.7">AV14</text>
<text x="113.2" y="60.4">BA9</text>
<text x="113.2" y="62.2">BB9</text>
<text x="159.5" y="65.7">AY40</text>
<text x="112.2" y="67.5">AR14</text>
<text x="112.2" y="71.1">AR19</text>
<text x="112.3" y="69.3">AY17</text>
<text x="159.5" y="67.5">BA41</text>
<text x="112.2" y="74.6">AU14</text>
<text x="112.3" y="72.9">BA14</text>
<text x="112.3" y="76.4">BB14</text>
<text x="111.7" y="83.5">AW48</text>
<text x="112.2" y="81.7">AR43</text>
<text x="112.3" y="78.2">BB17</text>
<text x="112.3" y="80">BA45</text>
<text x="159.5" y="78.2">AL11</text>
<text x="159.5" y="80">AR8</text>
<text x="159.5" y="81.7">AV11</text>
<text x="159.5" y="83.5">AT17</text>
<text x="112.2" y="85.3">BC48</text>
<text x="112.2" y="87.1">BC45</text>
<text x="112.2" y="88.9">AR45</text>
<text x="159.5" y="85.3">AV45</text>
<text x="159.5" y="87.1">AY51</text>
<text x="159.5" y="88.9">AT55</text>
<text x="112.3" y="92.4">AY48</text>
<text x="112.3" y="94.2">BA49</text>
<text x="112.3" y="96">AV49</text>
<text x="112.4" y="90.6">AT48</text>
<text x="159.5" y="90.6">AK55</text>
<text x="112.3" y="97.7">BB51</text>
<text x="112.3" y="99.5">AY53</text>
<text x="112.3" y="101.3">BB49</text>
<text x="112.2" y="103.1">AU49</text>
<text x="112.3" y="104.9">BA53</text>
<text x="112.3" y="106.6">BB55</text>
<text x="159.5" y="103.1">AJ11</text>
<text x="159.5" y="104.9">AR10</text>
<text x="159.5" y="106.6">AY11</text>
<text x="112.3" y="108.4">BA55</text>
<text x="112.3" y="110.2">AV56</text>
<text x="112.3" y="112">AP50</text>
<text x="112.3" y="113.7">AP53</text>
<text x="159.5" y="108.4">AU17</text>
<text x="159.5" y="110.2">AW45</text>
<text x="159.5" y="112">AV51</text>
<text x="159.5" y="113.7">AT56</text>
<text x="112.3" y="115.5">AV54</text>
<text x="112.3" y="119.1">AP56</text>
<text x="112.4" y="117.3">AT54</text>
<text x="159.5" y="115.5">AK54</text>
<text x="112.2" y="122.6">AN57</text>
<text x="112.2" y="124.4">AN53</text>
<text x="112.3" y="120.9">AP52</text>
<text x="112.1" y="126.2">AG56</text>
<text x="112.1" y="128">AG53</text>
<text x="112.2" y="129.8">AN55</text>
<text x="112.2" y="131.5">AN52</text>
<text x="159.5" y="131.5">BG35</text>
<text x="112.1" y="133.3">AG55</text>
<text x="112.3" y="135.1">AK56</text>
<text x="159.5" y="133.3">BB34</text>
<text x="159.5" y="135.1">BE35</text>
<text x="159.5" y="136.9">BD35</text>
<text x="112.2" y="144">BD37</text>
<text x="159.5" y="138.6">AT34</text>
<text x="159.5" y="140.4">AU34</text>
<text x="159.5" y="142.2">BB32</text>
<text x="159.5" y="144">AT32</text>
<text x="112.3" y="147.5">BA28</text>
<text x="112.4" y="145.8">BF36</text>
<text x="159.5" y="145.8">AY32</text>
<text x="159.5" y="147.5">AV32</text>
<text x="159.5" y="149.3">BE37</text>
<text x="112.3" y="154.6">BE39</text>
<text x="159.5" y="151.1">BA30</text>
<text x="159.5" y="152.9">BC30</text>
<text x="159.5" y="154.6">AW41</text>
<text x="112.2" y="156.4">BD39</text>
<text x="112.4" y="158.2">AT41</text>
<text x="159.5" y="156.4">AY28</text>
<text x="159.5" y="158.2">AU26</text>
<text x="226.4" y="181.7">&lt;Core Design&gt;</text>
<text x="256.6" y="191.6">Taipei Hsien 221, Taiwan, R.O.C.</text>
<text x="256.6" y="189.7">21F, 88, Sec.1, Hsin Tai Wu Rd., Hsichih,</text>
<text x="226.4" y="195.1">Title</text>
<text x="226.4" y="200.4">Size</text>
<text x="228.2" y="202.2">A3</text>
<text x="233.5" y="200.4">Document Number</text>
<text x="285.1" y="200.4">Rev</text>
<text x="226.4" y="205.7">Date:</text>
<text x="231.7" y="205.7">Monday, January 10, 2011</text>
<text x="261.9" y="205.7">Sheet</text>
<text x="269.1" y="205.7">5</text>
<text x="276.2" y="205.7">of</text>
<text x="285.1" y="205.7">101</text>
</g>
<g font-size="1.6" fill="#004080">
<text x="118.3" y="23.8">SA_DQ0</text>
<text x="118.3" y="25.6">SA_DQ1</text>
<text x="118.3" y="27.4">SA_DQ2</text>
<text x="118.3" y="29.2">SA_DQ3</text>
<text x="149.5" y="27.4">SA_CLK#0</text>
<text x="150.2" y="29.2">SA_CKE0</text>
<text x="150.4" y="25.6">SA_CLK0</text>
<text x="118.3" y="30.9">SA_DQ4</text>
<text x="118.3" y="32.7">SA_DQ5</text>
<text x="118.3" y="34.5">SA_DQ6</text>
<text x="118.3" y="36.3">SA_DQ7</text>
<text x="118.3" y="38.1">SA_DQ8</text>
<text x="118.3" y="39.8">SA_DQ9</text>
<text x="118.3" y="41.6">SA_DQ10</text>
<text x="149.5" y="41.6">SA_CLK#1</text>
<text x="150.4" y="39.8">SA_CLK1</text>
<text x="118.3" y="43.4">SA_DQ11</text>
<text x="118.3" y="45.2">SA_DQ12</text>
<text x="118.3" y="46.9">SA_DQ13</text>
<text x="150.2" y="43.4">SA_CKE1</text>
<text x="118.3" y="48.7">SA_DQ14</text>
<text x="118.3" y="50.5">SA_DQ15</text>
<text x="118.3" y="52.3">SA_DQ16</text>
<text x="118.3" y="54.1">SA_DQ17</text>
<text x="118.3" y="55.8">SA_DQ18</text>
<text x="118.3" y="57.6">SA_DQ19</text>
<text x="118.3" y="59.4">SA_DQ20</text>
<text x="150.4" y="54.1">SA_CS#0</text>
<text x="150.4" y="55.8">SA_CS#1</text>
<text x="118.3" y="61.2">SA_DQ21</text>
<text x="118.3" y="62.9">SA_DQ22</text>
<text x="118.3" y="64.7">SA_DQ23</text>
<text x="118.3" y="66.5">SA_DQ24</text>
<text x="118.3" y="68.3">SA_DQ25</text>
<text x="118.3" y="70.1">SA_DQ26</text>
<text x="118.3" y="71.8">SA_DQ27</text>
<text x="150.1" y="66.5">SA_ODT0</text>
<text x="150.1" y="68.3">SA_ODT1</text>
<text x="118.3" y="73.6">SA_DQ28</text>
<text x="118.3" y="75.4">SA_DQ29</text>
<text x="118.3" y="77.2">SA_DQ30</text>
<text x="118.3" y="79">SA_DQ31</text>
<text x="118.3" y="80.7">SA_DQ32</text>
<text x="118.3" y="82.5">SA_DQ33</text>
<text x="149.1" y="79">SA_DQS#0</text>
<text x="149.1" y="80.7">SA_DQS#1</text>
<text x="149.1" y="82.5">SA_DQS#2</text>
<text x="118.3" y="84.3">SA_DQ34</text>
<text x="118.3" y="86.1">SA_DQ35</text>
<text x="118.3" y="87.8">SA_DQ36</text>
<text x="118.3" y="89.6">SA_DQ37</text>
<text x="149.1" y="86.1">SA_DQS#4</text>
<text x="149.1" y="87.8">SA_DQS#5</text>
<text x="149.1" y="89.6">SA_DQS#6</text>
<text x="149.1" y="84.3">SA_DQS#3</text>
<text x="118.3" y="91.4">SA_DQ38</text>
<text x="118.3" y="93.2">SA_DQ39</text>
<text x="118.3" y="95">SA_DQ40</text>
<text x="149.1" y="91.4">SA_DQS#7</text>
<text x="118.3" y="96.7">SA_DQ41</text>
<text x="118.3" y="98.5">SA_DQ42</text>
<text x="118.3" y="100.3">SA_DQ43</text>
<text x="118.3" y="102.1">SA_DQ44</text>
<text x="118.3" y="103.8">SA_DQ45</text>
<text x="118.3" y="105.6">SA_DQ46</text>
<text x="118.3" y="107.4">SA_DQ47</text>
<text x="150" y="103.8">SA_DQS0</text>
<text x="150" y="105.6">SA_DQS1</text>
<text x="150" y="107.4">SA_DQS2</text>
<text x="118.3" y="109.2">SA_DQ48</text>
<text x="118.3" y="111">SA_DQ49</text>
<text x="118.3" y="112.7">SA_DQ50</text>
<text x="150" y="109.2">SA_DQS3</text>
<text x="150" y="111">SA_DQS4</text>
<text x="150" y="112.7">SA_DQS5</text>
<text x="118.3" y="114.5">SA_DQ51</text>
<text x="118.3" y="116.3">SA_DQ52</text>
<text x="118.3" y="118.1">SA_DQ53</text>
<text x="118.3" y="119.8">SA_DQ54</text>
<text x="150" y="114.5">SA_DQS6</text>
<text x="150" y="116.3">SA_DQS7</text>
<text x="118.3" y="121.6">SA_DQ55</text>
<text x="118.3" y="123.4">SA_DQ56</text>
<text x="118.3" y="125.2">SA_DQ57</text>
<text x="118.3" y="127">SA_DQ58</text>
<text x="118.3" y="128.7">SA_DQ59</text>
<text x="118.3" y="130.5">SA_DQ60</text>
<text x="118.3" y="132.3">SA_DQ61</text>
<text x="118.3" y="134.1">SA_DQ62</text>
<text x="118.3" y="135.8">SA_DQ63</text>
<text x="151.1" y="132.3">SA_MA0</text>
<text x="151.1" y="134.1">SA_MA1</text>
<text x="151.1" y="135.8">SA_MA2</text>
<text x="151.1" y="137.6">SA_MA3</text>
<text x="151.1" y="139.4">SA_MA4</text>
<text x="151.1" y="141.2">SA_MA5</text>
<text x="151.1" y="143">SA_MA6</text>
<text x="118.3" y="144.7">SA_BS0</text>
<text x="118.3" y="146.5">SA_BS1</text>
<text x="118.3" y="148.3">SA_BS2</text>
<text x="151.1" y="144.7">SA_MA7</text>
<text x="151.1" y="146.5">SA_MA8</text>
<text x="151.1" y="148.3">SA_MA9</text>
<text x="118.3" y="155.4">SA_CAS#</text>
<text x="150.2" y="150.1">SA_MA10</text>
<text x="150.2" y="151.8">SA_MA11</text>
<text x="150.2" y="153.6">SA_MA12</text>
<text x="150.2" y="155.4">SA_MA13</text>
<text x="118.3" y="157.2">SA_RAS#</text>
<text x="118.3" y="159">SA_WE#</text>
<text x="150.2" y="157.2">SA_MA14</text>
<text x="150.2" y="159">SA_MA15</text>
</g>
<g font-size="1.3">
<text x="30.8" y="1.3">A</text>
<text x="88.9" y="1.3">B</text>
<text x="146.9" y="1.3">C</text>
<text x="205" y="1.3">D</text>
<text x="263.1" y="1.3">E</text>
<text x=".5" y="28.4">4</text>
<text x="292.6" y="28.4">4</text>
<text x=".5" y="79.5">3</text>
<text x="292.6" y="79.5">3</text>
<text x=".5" y="130.6">2</text>
<text x="292.6" y="130.6">2</text>
<text x=".5" y="181.7">1</text>
<text x="292.6" y="181.7">1</text>
<text x="30.8" y="207.4">A</text>
<text x="88.9" y="207.4">B</text>
<text x="146.9" y="207.4">C</text>
<text x="205" y="207.4">D</text>
<text x="263.1" y="207.4">E</text>
</g>
</svg>
